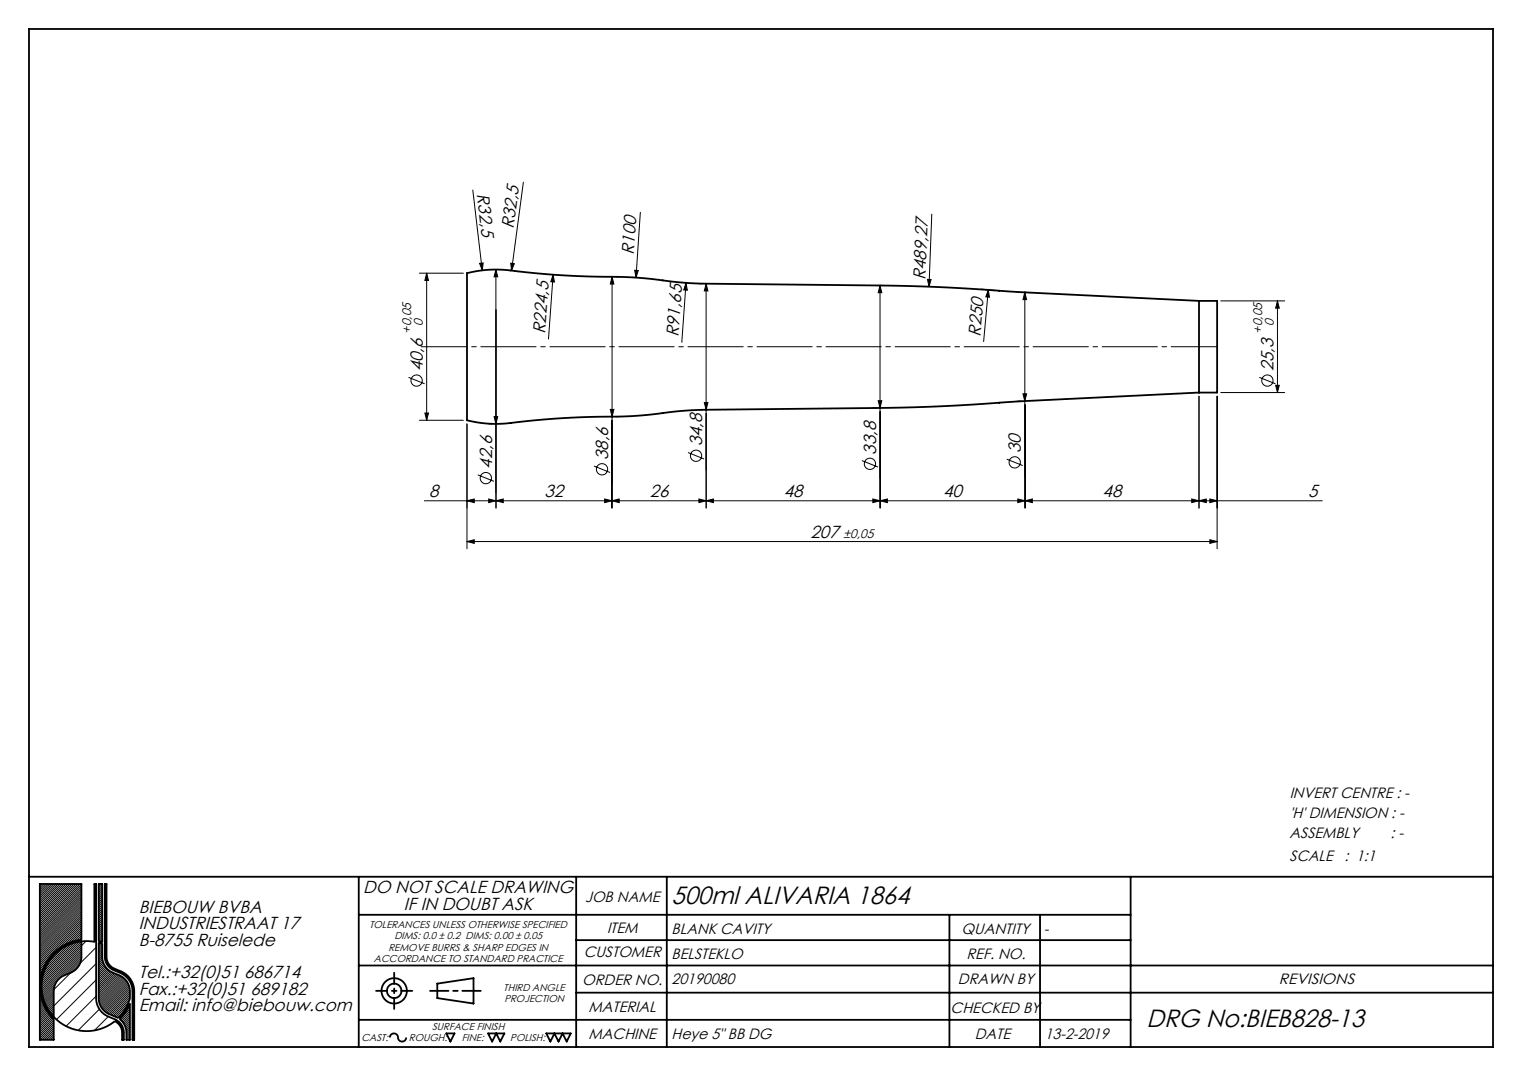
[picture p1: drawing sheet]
<svg xmlns="http://www.w3.org/2000/svg" width="420mm" height="297mm" viewBox="0 0 420 297" stroke-linecap="round" stroke-linejoin="round" font-family="sans-serif">
<g fill="none" stroke="#000" stroke-width=".5">
<path d="M8 8h404v281h-404zM330.9 83.1l-51.6-2.6a525.1 525.1 0 0 0-36.4-1.7l-48-.5a170.5 170.5 0 0 1-18.4-1.6l-3.3-.2a282.4 282.4 0 0 1-35.2-2.1 26.7 26.7 0 0 0-9.1 1.1v40.4a28.9 28.9 0 0 0 12 .9 272.1 272.1 0 0 1 33.4-1.9l3.2-.3a148.9 148.9 0 0 1 17.4-1.5l48-.5a667.5 667.5 0 0 0 40-1.9l48-2.3M330.9 83.1v25.3M330.9 83.1h5v25.3h-5M8 242h404M11 244h11.5v15.4a12.9 12.9 0 0 0-10.8 8.6 12.9 12.9 0 0 0 3.1 13.4v5.6h-3.8zM22.5 259.8v4.3a4.8 4.8 0 0 1-3 4.4l-1.7 .7a4.8 4.8 0 0 0-3 4.4v7.1M26 244h.5v31.5a5.5 5.5 0 0 0 3.4 5.1l1.8 .7a4.1 4.1 0 0 1 2.5 3.8v1.9h-.5v-2.2l-.3-1.1-.8-1.2-.9-.6a12.4 12.4 0 0 1-19.8-6.6 12.4 12.4 0 0 1 14.2-15.3zM27.2 244h1v16l-1-.3zM28.9 244h.5v20.6l.4 1.1 .8 1.1 2.8 1.3a6 6 0 0 1 3.6 5.5v13.4h-.4v-13.4a5.5 5.5 0 0 0-3.4-5l-1.8-.8a4.1 4.1 0 0 1-2.5-3.7zM99 242v47M99 252.5h213"/>
<path d="M159 242v47M159 259.5h153M184 242v47M262 252.5v36.5M287 252.5v36.5M312 242v47M27.2 260.2l1 .3v3.6a4.8 4.8 0 0 0 2.9 4.4l1.8 .7a4.8 4.8 0 0 1 2.9 4.4 6.4 6.4 0 0 1-.7 4l-1.1 1.8-1.4 1.6-2.4-1.1a4.8 4.8 0 0 1-3-4.4zM35.8 277.1v9.9h-.9v-2.2l-.3-1.2-.5-1.2-1.1-1.1 1.6-2zM99 266.5h313M120.7 271.5l10-1.5v7l-10-1.5zM159 274h253M99 281.5h213"/>
<path d="M107.6 286.4a1.16 1.16 0 0 1 1.3-1.1 1.16 1.16 0 0 1 1 1.4 1.13 1.13 0 0 0 1.2 .8 1.13 1.13 0 0 0 1-1.1M123.2 285.2h2.2l-1.1 2.3zM134.7 285.2h4.5l-1.1 2.3-1.2-2.3-1.1 2.3zM150.7 285.2h6.8l-1.1 2.3-1.2-2.3-1.1 2.3-1.1-2.3-1.1 2.3z"/>
<circle cx="108.8" cy="273.5" r="2"/>
<circle cx="108.8" cy="273.5" r="3.5"/>
</g>
<path d="M118.7 273.5h14" fill="none" stroke="#000" stroke-width=".5" stroke-dasharray="6.3 1.3 1.3 1.3" stroke-dashoffset="1.3"/>
<path d="M103.8 273.5h10M108.8 278.5v-10" fill="none" stroke="#000" stroke-width=".5" stroke-dasharray="6.3 1.3 1.3 1.3" stroke-dashoffset="3.3"/>
<g fill="none" stroke="#000" stroke-width=".28">
<path d="M130.5 52.4l2.6 22.2M144.4 50.3l-3.2 24.4M176.7 58.6l-1.2 18M257.1 59.1l-.7 20M115.7 75.4h12.2M117.7 75.4l.5 2h-1zM117.7 75.4v40.6M132.3 72.7l1-.1-.2 2zM134.8 74.4h1.1M136.8 74.4l.5 2h-1zM136.8 74.4l.1 65.8M140.9 72.6l1 .2-.7 1.9z"/>
<path d="M141.9 74.8l1.2 .2M152.6 75.8l.4 2h-1zM152.6 75.8l-1.2 17.8M168.9 76.4v63.8M168.9 76.4l.5 2h-1zM169.9 76.4h1M175.1 74.6l1 .1-.6 1.9zM189.3 78.1l.4 2-1-.1zM189.3 78.1l-1.2 16.4M192.9 78.3h1M194.9 78.3l.5 2h-1zM194.9 78.3v51.5"/>
<path d="M240.8 78.8h1.1M242.8 78.8l.5 2h-1zM242.8 78.8l.1 61.4M255.9 77.1l1 .1-.5 1.9zM270.7 79.8l4 .4M272.7 80l.3 2-1-.1zM272.7 80l-1.3 14.3M280.8 80.7h1.1M282.8 80.7l.5 2h-1zM282.8 80.7v50.9M336.9 83.1h17.6M352.5 83.1l.5 2h-1z"/>
<path d="M352.5 83.1v25.3M112.7 104.2l4.5 1.7M115.7 116h12.2M117.2 114h1l-.5 2zM128.9 117v34.5M134.8 117h1.1M136.3 115h1l-.5 2zM168.4 113h1l-.5 2zM169.9 115h1M192.9 113.1h1M194.4 111.1h1l-.5 2zM194.9 114.1v26.1"/>
<path d="M240.8 112.6h1.1M242.3 110.6h1l-.5 2zM280.8 110.7h1.1M282.3 108.7h1l-.5 2zM282.9 111.7v28.5M330.9 109.4v30.8M335.9 109.4v42.1M336.9 108.4h17.6M347.5 104.2l4.5 1.7M352 106.4h1l-.5 2zM128.9 138.2l2-.5v1zM131.8 131.1l4.5 1.8"/>
<path d="M134.9 137.7l2 .5-2 .5zM136.9 138.2l2-.5v1zM163.9 128.6l4.5 1.8M166.9 137.7l2 .5-2 .5zM168.9 138.2l2-.5v1zM189.9 124.9l4.4 1.8M192.9 137.7l2 .5-2 .5zM194.9 138.2l2-.5v1zM237.8 127.1l4.5 1.8M240.9 137.7l2 .5-2 .5zM242.9 138.2l2-.5v1zM277.8 126.7l4.4 1.8"/>
<path d="M280.9 137.7l2 .5-2 .5zM282.9 138.2l2-.5v1zM328.9 137.7l2 .5-2 .5zM330.9 138.2l2-.5v1zM333.9 137.7l2 .5-2 .5zM364.9 138.2h-247.8M128.9 149.5l2-.5v1zM128.9 149.5h207M333.9 149l2 .5-2 .5zM11.5 244l-.5 .5M12 244l-1 1M12.6 244l-1.6 1.6"/>
<path d="M13.2 244l-2.2 2.2M13.7 244l-2.7 2.7M14.3 244l-3.3 3.3M14.8 244l-3.8 3.8M15.4 244l-4.4 4.4M16 244l-5 5M16.5 244l-5.5 5.5M17.1 244l-6.1 6.1M17.6 244l-6.6 6.6M18.2 244l-7.2 7.2M18.8 244l-7.8 7.8M19.3 244l-8.3 8.3"/>
<path d="M19.9 244l-8.9 8.9M20.4 244l-9.4 9.4M21 244l-10 10M21.6 244l-10.6 10.6M21.9 259.9l-10.3 10.3M22.1 244l-11.1 11.1M22.5 244.2l-11.5 11.5M22.5 244.8l-11.5 11.5M22.5 245.3l-11.5 11.5M22.5 245.9l-11.5 11.5M22.5 246.5l-11.5 11.4M22.5 247l-11.5 11.5"/>
<path d="M22.5 247.6l-11.5 11.5M22.5 248.2l-11.5 11.4M22.5 248.7l-11.5 11.5M22.5 249.3l-11.5 11.4M22.5 249.8l-11.5 11.5M22.5 250.4l-11.5 11.5M22.5 251l-11.5 11.4M22.5 251.5l-11.5 11.5M22.5 252.1l-11.5 11.4M22.5 252.6l-11.5 11.5M22.5 253.2l-11.5 11.5M22.5 253.8l-11.5 11.4"/>
<path d="M22.5 254.3l-11.5 11.5M22.5 254.9l-11.5 11.5M22.5 255.5l-6.9 6.8M22.5 256l-5 5M22.5 256.6l-3.9 3.8M22.5 257.1l-2.9 2.9M22.5 257.7l-2.1 2.1M22.5 258.3l-1.4 1.3M22.5 258.8l-.7 .7M22.5 259.9l-11 11M23.8 259.8l-12.3 12.3M26.1 244h.1"/>
<path d="M26.5 248l-.4 .5M26.5 252.5l-.4 .5M26.5 257l-.4 .5M27.7 244l-.5 .5M28.2 244.1l-1 1M28.2 244.7l-1 .9M28.2 245.2l-1 1M28.2 245.8l-1 .9M28.2 246.3l-1 1M28.2 246.9l-1 1M28.2 247.5l-1 .9M28.2 248l-1 1"/>
<path d="M28.2 248.6l-1 .9M28.2 249.2l-1 .9M28.2 249.7l-1 1M28.2 250.3l-1 .9M28.2 250.8l-1 1M28.2 251.4l-1 1M28.2 252l-1 .9M28.2 252.5l-1 1M28.2 253.1l-1 .9M28.2 253.6l-1 1M28.2 254.2l-1 1M28.2 254.8l-1 .9"/>
<path d="M28.2 255.3l-1 1M28.2 255.9l-1 .9M28.2 256.5l-1 .9M28.2 257l-1 1M28.2 257.6l-1 .9M28.2 258.1l-1 1M28.2 258.7l-1 1M28.2 259.3l-.6 .5M28.2 259.8l-.2 .2M29.4 245.2l-.5 .4M29.4 249.6l-.5 .5M29.4 254.1l-.5 .5"/>
<path d="M29.4 258.6l-.5 .5M11 272h.1M11 272.5h.1M11 271.4h.1M11 273.1h.1M11.1 273.6l-.1 .1M11.1 270.8h-.1M11.1 274.1l-.1 .1M11.2 270.1l-.2 .2M11.2 274.6l-.2 .2M11.3 269.4l-.3 .3M11.3 275l-.3 .3"/>
<path d="M11.4 275.5l-.4 .4M11.5 268.7l-.5 .5M11.5 275.9l-.5 .6M11.7 276.3l-.7 .7M11.8 267.8l-.8 .8M11.8 276.7l-.8 .9M12 277.2l-1 .9M12.1 266.9l-1.1 1.1M12.2 277.5l-1.2 1.2M12.3 277.9l-1.3 1.4M12.5 278.3l-1.5 1.5M12.7 265.8l-1.7 1.7"/>
<path d="M12.7 278.7l-1.7 1.7M12.9 279l-1.9 1.9M13.2 279.3l-2.2 2.2M13.4 279.7l-2.4 2.4M13.6 280l-2.6 2.6M14 263.9l-3 3M14.8 273.8l-2.6 2.6M14.8 274.3l-2.4 2.5M14.8 274.9l-2.3 2.3M14.8 275.4l-2.1 2.2M14.8 276l-1.9 1.9M14.8 276.6l-1.7 1.7"/>
<path d="M14.8 277.1l-1.5 1.6M14.8 278.2l-1.1 1.1M14.8 278.8l-.8 .9M14.8 279.4l-.6 .6M14.8 279.9l-.3 .4M15 272.5l-3.1 3M15.2 271.6l-3.4 3.5M17.5 261.5l-4.2 4.3M18.7 260.9l-6.1 6.1M19.6 260.5l-7.4 7.4M20.5 260.2l-8.5 8.6M21.2 260.1l-9.4 9.4"/>
<path d="M22.4 265.1l-3.8 3.8M22.5 264.4l-4.9 4.9M22.5 260.5l-11 11M22.5 261.6l-11 11M22.5 262.2l-11 10.9M22.5 262.7l-10.9 10.9M22.5 263.3l-10.9 10.8M22.5 263.9l-10.8 10.7M26.5 261.5l-14.4 14.5M26.5 266l-13 13M26.5 270.5l-10.9 10.9M26.5 275l-8.3 8.2"/>
<path d="M27.4 278.6l-5.8 5.8M27.7 260.4l-.5 .4M28.1 260.5l-.9 .8M28.2 260.9l-1 1M28.2 261.5l-1 1M28.2 262.1l-1 .9M28.2 262.6l-1 1M28.2 263.2l-1 .9M28.2 263.7l-1 1M28.2 264.3l-1 1M28.3 264.8l-1.1 1M28.4 265.3l-1.2 1.1"/>
<path d="M28.5 265.7l-1.3 1.2M28.7 266.1l-1.5 1.4M28.8 266.5l-1.6 1.6M29.1 266.8l-1.9 1.8M29.3 267.1l-2.1 2.1M29.4 263.1l-.5 .5M29.6 267.4l-2.4 2.4M29.9 267.7l-2.7 2.6M30.2 267.9l-3 3M30.4 266.6l-.3 .3M30.5 268.2l-3.3 3.2M30.9 268.4l-3.7 3.6"/>
<path d="M31.3 268.5l-4.1 4.1M31.7 268.7l-4.5 4.4M32.1 268.9l-4.9 4.8M32.5 269l-5.3 5.2M32.9 269.2l-5.7 5.6M33.2 269.4l-6 6M33.4 268.1l-.4 .4M33.6 269.6l-6.3 6.3M33.9 269.8l-6.6 6.6M34.2 270.1l-6.8 6.8M34.3 279l-1.9 1.9M34.5 270.3l-6.9 7"/>
<path d="M34.8 270.6l-7.1 7.1M35 271l-7.1 7M35 277.7l-3 3M35.2 271.3l-7 7.1M35.4 271.7l-7 7M35.5 276.7l-3.9 3.8M35.6 272.1l-6.9 6.9M35.7 272.5l-6.7 6.7M35.8 275.8l-4.6 4.6M35.8 273l-6.5 6.5M35.8 273.5l-6.1 6.2M35.8 274.1l-5.8 5.8"/>
<path d="M35.8 274.6l-5.4 5.4M35.8 275.2l-5 5M35.8 277.4l-.2 .3M35.8 278l-.9 1M35.8 278.6l-2.7 2.7M35.8 279.1l-2.4 2.5M35.8 279.7l-2.2 2.2M35.9 270.1l-.4 .3M37 273.4l-.4 .5M37 277.9l-.4 .5M13.9 280.3l-2.9 2.9M14.1 280.6l-3.1 3.2"/>
<path d="M14.4 280.9l-3.4 3.4M14.7 281.2l-3.7 3.7M14.8 280.5l-.1 .1M14.8 281.6l-3.8 3.8M14.8 282.2l-3.8 3.8M14.8 282.7l-3.8 3.9M14.8 283.3l-3.7 3.7M14.8 283.9l-3.1 3.1M14.8 284.4l-2.6 2.6M14.8 285l-2 2M14.8 285.5l-1.4 1.5M14.8 286.1l-.9 .9"/>
<path d="M14.8 286.7l-.3 .3M29.9 280.6l-3.9 3.8M32.9 282.1l-.4 .3M34.2 285.3l-.5 .5M35.8 280.2l-1.9 2M35.8 280.8l-1.7 1.7M35.8 281.4l-1.5 1.5M35.8 281.9l-1.3 1.3M35.8 282.5l-1.1 1.2M35.8 283l-1 1.1M35.8 283.6l-.9 1M35.8 284.2l-.9 .9"/>
<path d="M35.8 284.7l-.9 1M35.8 285.3l-.9 .9M35.8 285.9l-.9 .9M35.8 286.4l-.5 .6M35.8 287h.1M37 282.4l-.4 .5M37 286.9l-.1 .1"/>
<circle cx="115" cy="105" r="1.56"/>
<circle cx="349.7" cy="105" r="1.56"/>
<circle cx="134.1" cy="132" r="1.56"/>
<circle cx="166.1" cy="129.5" r="1.56"/>
<circle cx="192.1" cy="125.8" r="1.56"/>
<circle cx="240.1" cy="128" r="1.56"/>
<circle cx="280" cy="127.6" r="1.56"/>
</g>
<path d="M335.9 95.7h-219.7" fill="none" stroke="#000" stroke-width=".28" stroke-dasharray="15.2 1.3 1.3 1.3" stroke-dashoffset="2.6"/>
<g fill="#000">
<path d="M132.3 72.7l1-.1-.2 2zM140.9 72.6l1 .2-.7 1.9zM152.6 75.8l.4 2h-1zM175.1 74.6l1 .1-.6 1.9zM189.3 78.1l.4 2-1-.1zM255.9 77.1l1 .1-.5 1.9zM272.7 80l.3 2-1-.1z"/>
<path d="M117.7 75.4l.5 2h-1zM117.2 114h1l-.5 2zM352.5 83.1l.5 2h-1zM352 106.4h1l-.5 2z"/>
<path d="M242.8 78.8l.5 2h-1zM242.3 110.6h1l-.5 2z"/>
<path d="M136.3 115h1l-.5 2zM136.8 74.4l.5 2h-1z"/>
<path d="M168.4 113h1l-.5 2zM168.9 76.4l.5 2h-1z"/>
<path d="M194.4 111.1h1l-.5 2zM194.9 78.3l.5 2h-1z"/>
<path d="M282.3 108.7h1l-.5 2zM282.8 80.7l.5 2h-1z"/>
<path d="M134.9 137.7l2 .5-2 .5zM128.9 138.2l2-.5v1z"/>
<path d="M192.9 137.7l2 .5-2 .5zM168.9 138.2l2-.5v1zM166.9 137.7l2 .5-2 .5zM136.9 138.2l2-.5v1z"/>
<path d="M194.9 138.2l2-.5v1zM240.9 137.7l2 .5-2 .5zM282.9 138.2l2-.5v1zM328.9 137.7l2 .5-2 .5zM242.9 138.2l2-.5v1zM280.9 137.7l2 .5-2 .5z"/>
<path d="M330.9 138.2l2-.5v1zM333.9 137.7l2 .5-2 .5zM128.9 149.5l2-.5v1zM333.9 149l2 .5-2 .5z"/>
</g>
<g font-size="6.9">
<text x="185.3" y="249.7">500ml ALIVARIA 1864</text>
<text x="316.4" y="283.5">DRG No:BIEB828-13</text>
</g>
<g font-size="4.8">
<text x="131.6" y="53.6" transform="rotate(83 131.6 53.6)">R32,5</text>
<text x="141.7" y="63.2" transform="rotate(-82 141.7 63.2)">R32,5</text>
<text x="174.9" y="70.4" transform="rotate(-86 174.9 70.4)">R100</text>
<text x="255.4" y="77.4" transform="rotate(-88 255.4 77.4)">R489,27</text>
<text x="150.4" y="92.2" transform="rotate(-86 150.4 92.2)">R224,5</text>
<text x="187.2" y="93.1" transform="rotate(-86 187.2 93.1)">R91,65</text>
<text x="270.5" y="92.9" transform="rotate(-85 270.5 92.9)">R250</text>
<text x="116.7" y="102.5" transform="rotate(-90 116.7 102.5)">40,6</text>
<text x="351.5" y="102.5" transform="rotate(-90 351.5 102.5)">25,3</text>
<text x="193.8" y="123.2" transform="rotate(-90 193.8 123.2)">34,8</text>
<text x="241.8" y="125.5" transform="rotate(-90 241.8 125.5)">33,8</text>
<text x="281.7" y="125.1" transform="rotate(-90 281.7 125.1)">30</text>
<text x="135.8" y="129.4" transform="rotate(-90 135.8 129.4)">42,6</text>
<text x="167.8" y="127" transform="rotate(-90 167.8 127)">38,6</text>
<text x="118.4" y="137.2">8</text>
<text x="150.3" y="137.2">32</text>
<text x="179.3" y="137.2">26</text>
<text x="216.3" y="137.2">48</text>
<text x="260.3" y="137.2">40</text>
<text x="304.3" y="137.2">48</text>
<text x="361" y="137.2">5</text>
<text x="223.7" y="148.5">207</text>
<text x="38.3" y="251.9">BIEBOUW BVBA</text>
<text x="100.2" y="246.6">DO NOT SCALE DRAWING</text>
<text x="111.5" y="251.1">IF IN DOUBT ASK</text>
<text x="38.3" y="256.5">INDUSTRIESTRAAT 17</text>
<text x="38.3" y="261">B-8755 Ruiselede</text>
<text x="38.3" y="270">Tel.:+32(0)51 686714</text>
<text x="38.3" y="274.6">Fax.:+32(0)51 689182</text>
<text x="38.3" y="279.1">Email: info@biebouw.com</text>
</g>
<g font-size="4.1">
<text x="355.9" y="220.3">INVERT CENTRE : -</text>
<text x="355.9" y="225.7">'H' DIMENSION : -</text>
<text x="355.9" y="231.4">ASSEMBLY</text>
<text x="383.7" y="231.4">: -</text>
<text x="355.9" y="237.5">SCALE</text>
<text x="371" y="237.5">: 1:1</text>
<text x="161.4" y="249">JOB NAME</text>
<text x="167.5" y="257.4">ITEM</text>
<text x="185.3" y="257.7">BLANK CAVITY</text>
<text x="265.4" y="257.8">QUANTITY</text>
<text x="161.1" y="264.3">CUSTOMER</text>
<text x="185.3" y="264.6">BELSTEKLO</text>
<text x="266.7" y="264.6">REF. NO.</text>
<text x="160.7" y="271.8">ORDER NO.</text>
<text x="185.3" y="271.7">20190080</text>
<text x="264.4" y="271.7">DRAWN BY</text>
<text x="352.9" y="271.7">REVISIONS</text>
<text x="162.4" y="279.4">MATERIAL</text>
<text x="262.3" y="279.6">CHECKED BY</text>
<text x="162.4" y="286.9">MACHINE</text>
<text x="185.3" y="286.8">Heye 5&quot; BB DG</text>
<text x="269" y="286.9">DATE</text>
<text x="288.3" y="286.9">13-2-2019</text>
</g>
<text font-size="4" x="288.4" y="257.8">-</text>
<g font-size="3.5">
<text x="113.5" y="92.1" transform="rotate(-90 113.5 92.1)">+0,05</text>
<text x="116.7" y="90.1" transform="rotate(-90 116.7 90.1)">0</text>
<text x="348.3" y="92.1" transform="rotate(-90 348.3 92.1)">+0,05</text>
<text x="351.5" y="90.1" transform="rotate(-90 351.5 90.1)">0</text>
<text x="232.7" y="148.5">±0,05</text>
</g>
<g font-size="2.8">
<text x="102" y="256.1">TOLERANCES UNLESS OTHERWISE SPECIFIED</text>
<text x="107.2" y="262.5">REMOVE BURRS &amp; SHARP EDGES IN</text>
<text x="108.8" y="259.1">DIMS: 0.0 ± 0.2 DIMS: 0.00 ± 0.05</text>
<text x="103.2" y="265.5">ACCORDANCE TO STANDARD PRACTICE</text>
<text x="139" y="273.5">THIRD ANGLE</text>
<text x="139.2" y="276.5">PROJECTION</text>
<text x="99.7" y="287.3">CAST:</text>
<text x="112.8" y="287.3">ROUGH:</text>
<text x="119.3" y="284.4">SURFACE FINISH</text>
<text x="127.5" y="287.3">FINE:</text>
<text x="140.8" y="287.3">POLISH:</text>
</g>
</svg>
